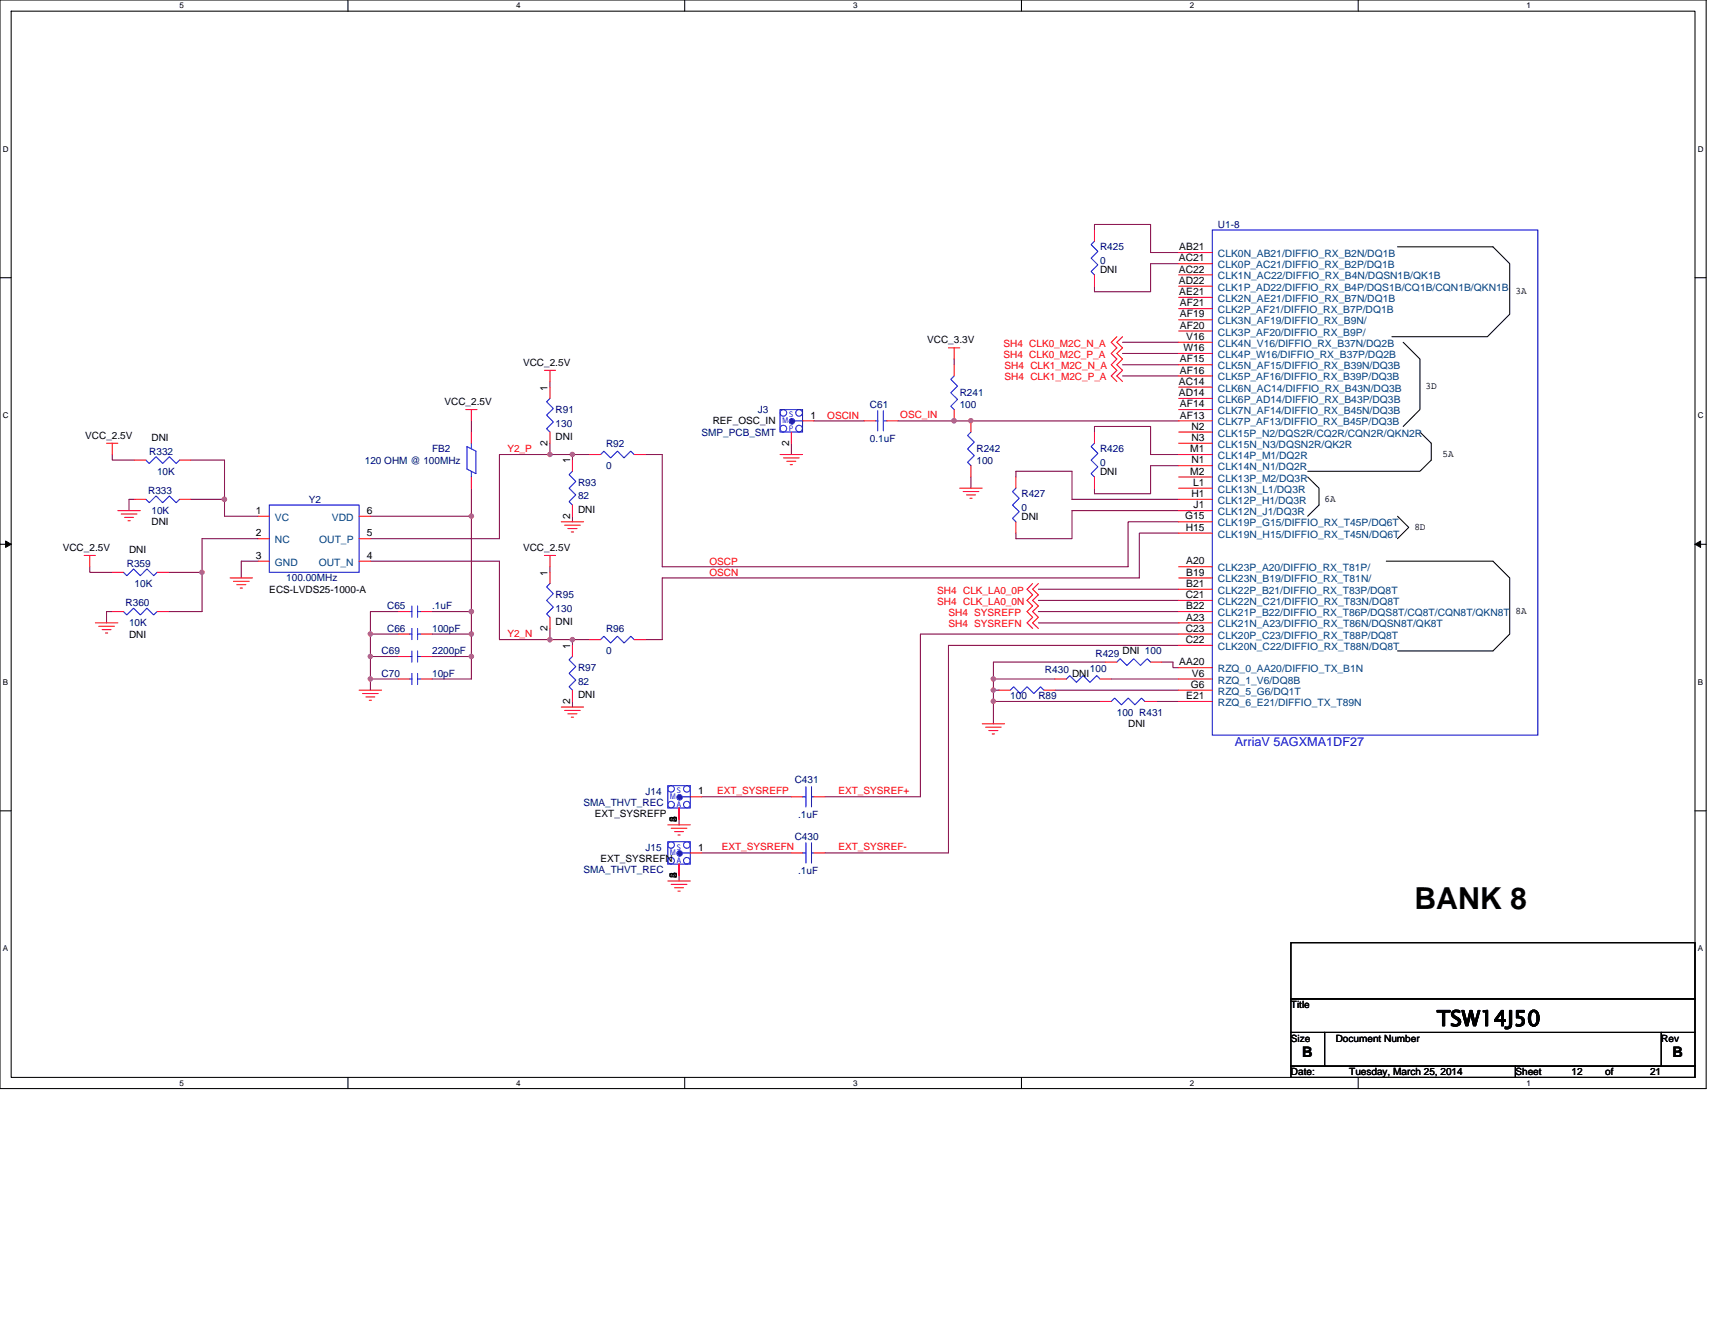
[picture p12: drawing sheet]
<svg xmlns="http://www.w3.org/2000/svg" width="279mm" height="216mm" viewBox="0 0 279 216" stroke-linecap="round" stroke-linejoin="round" font-family="sans-serif">
<path d="M0 0h278v177.4h-278zM1.8 1.8h274.3v173.8h-274.3z" fill="none" stroke="#000" stroke-width=".17"/>
<g fill="#fff">
<path d="M29.3 .2h.7v1.5h-.7z"/>
<path d="M29.3 175.7h.7v1.5h-.7z"/>
</g>
<path d="M56.7 0v1.8M56.7 175.6v1.8" fill="none" stroke="#000" stroke-width=".17"/>
<g fill="#fff">
<path d="M84.1 .2h.7v1.5h-.7z"/>
<path d="M84.1 175.7h.7v1.5h-.7z"/>
</g>
<path d="M111.5 0v1.8M111.5 175.6v1.8" fill="none" stroke="#000" stroke-width=".17"/>
<g fill="#fff">
<path d="M139 .2h.7v1.5h-.7z"/>
<path d="M139 175.7h.7v1.5h-.7z"/>
</g>
<path d="M166.4 0v1.8M166.4 175.6v1.8" fill="none" stroke="#000" stroke-width=".17"/>
<g fill="#fff">
<path d="M193.8 .2h.8v1.5h-.8z"/>
<path d="M193.8 175.7h.8v1.5h-.8z"/>
</g>
<path d="M221.3 0v1.8M221.3 175.6v1.8" fill="none" stroke="#000" stroke-width=".17"/>
<g fill="#fff">
<path d="M248.7 .2h.7v1.5h-.7z"/>
<path d="M248.7 175.7h.7v1.5h-.7z"/>
<path d="M.5 23.5h.9v1.5h-.9z"/>
<path d="M276.6 23.5h1v1.5h-1z"/>
<path d="M.5 67h.9v1.4h-.9z"/>
<path d="M276.6 67h1v1.4h-1z"/>
</g>
<path d="M0 45.3h1.8M276.1 45.3h1.9" fill="none" stroke="#000" stroke-width=".17"/>
<g fill="#fff">
<path d="M.5 110.4h.8v1.5h-.8z"/>
<path d="M276.6 110.4h.9v1.5h-.9z"/>
</g>
<path d="M0 88.7h1.8M276.1 88.7h1.9" fill="none" stroke="#000" stroke-width=".17"/>
<path d="M.9 88.2l.9 .5-.9 .5zM276.1 88.7l1-.5v1z" fill="#000" stroke="#000" stroke-width=".16"/>
<g fill="#fff">
<path d="M.5 153.8h.8v1.5h-.8z"/>
<path d="M276.6 153.8h.9v1.5h-.9z"/>
</g>
<g fill="none" stroke="#000" stroke-width=".17">
<path d="M227.7 40.2h15.5l2.8 2.8v8.2l-3.7 3.7h-15.5M228.6 55.8l2.7 2.7v8.2l-2.7 2.8M213 77.7l1.9 1.8v2.8l-1.9 1.8M231.3 70.4l1.9 1.8v2.8l-1.9 1.8h-18.3M225.8 91.4h17.4l2.8 2.8v9.1l-2.8 2.8h-15.5M227.7 84.1l1.8 1.8-1.8 1.9M0 132.1h1.8M276.1 132.1h1.9M210.3 153.6h65.8v9.2h-65.8zM210.3 162.8h65.8v5.4h-65.8zM210.3 168.2h5.5v5.5h-5.5zM210.3 173.7h36.6v1.9h-36.6z"/>
<path d="M215.8 168.2h54.9v5.5h-54.9zM246.9 173.7h29.2v1.9h-29.2zM270.7 168.2h5.4v5.5h-5.4z"/>
</g>
<g fill="none" stroke="#800040" stroke-width=".17">
<path d="M178.3 37.5v-.9h9.2v4.5h4.5M155.4 58.5v.9M182.9 55.8h9.1M182.9 57.6h9.1M182.9 59.4h9.1M192 43h-4.5v4.5h-9.2v-.9M18.3 74.1v.9h3.6M31.1 75h5.5v6.4M76.8 79.5v4.6M76.8 68.6v1.8M89.6 72.2v1.9M89.6 74.1h-8.2v13.7h-21.1"/>
<path d="M89.6 62.2v.9M89.6 74.1h3.7M93.3 74.1h2.7M93.3 74.1v.9M105.2 74.1h2.7v18.3h75.9v-7.4h8.2M128.9 72.2v1.9M132.6 68.6h8.2M146.3 68.6h45.7M158.2 77.7v1.8M165.5 77.7v-.9h9.1v4.6h17.4M178.3 70.4v-.9h9.2v4.6h4.5M182.9 61.3h9.1"/>
<path d="M192 75.9h-4.5v4.6h-9.2v-1M14.6 92.4v.9h3.7M18.3 99.7h-.9v1.8M21.9 81.4h-.9v1.8M27.4 93.3h5.5M31.1 81.4h5.5M32.9 93.3v6.4h-5.5M36.6 81.4v2.7h5.5M42.1 91.4h-2.8v2.8M42.1 87.8h-9.2v5.5M60.3 84.1h16.5M60.3 91.4h21.1v12.8h8.2"/>
<path d="M64.9 99.7h-4.6v3.6h4.6M70.4 99.7h6.4M76.8 99.7v3.6M76.8 84.1v15.6M89.6 92.4v.9M93.3 84.1v.9M169.2 99.7h22.8M169.2 96h22.8M169.2 97.8h22.8M192 83.2h-17.4v4.6h-9.1v-.9M192 86.9h-6.4v7.3h-77.7v10h-2.7M60.3 110.6v1.9"/>
<path d="M60.3 107v3.6M60.3 103.3v3.7h4.6M60.3 110.6h4.6M70.4 103.3h6.4M70.4 107h6.4M76.8 103.3v3.7M76.8 107v3.6h-6.4M89.6 102.4v1.8M89.6 104.2h3.7M93.3 114.3v.9M93.3 104.2h2.7M93.3 104.2v1"/>
<path d="M161.8 110.6h10.1M161.8 110.6v1.9M162.8 112.5h-1v1.8M169.2 101.5h22.8M171.9 112.5h20.1M179.2 114.3h-17.4v3.6M180.1 107.9h-18.3v2.7M181 110.6h11M188.4 114.3h3.6M189.3 107.9h1.8v.9h.9M192 105.2h-37.5v33.8h-20.1M192 103.3h-42.1v26.5h-15.5"/>
<path d="M110.6 133.5v.9M114.3 139h14.6M114.3 129.8h14.6M110.6 142.6v1"/>
</g>
<g fill="#f0f" stroke="#f0f" stroke-width=".17">
<circle cx="161.8" cy="112.4" r=".35"/>
<circle cx="161.8" cy="114.3" r=".36"/>
<circle cx="36.6" cy="81.4" r=".36"/>
<circle cx="76.8" cy="99.7" r=".36"/>
<circle cx="76.8" cy="84.1" r=".36"/>
<circle cx="76.8" cy="103.3" r=".36"/>
<circle cx="93.2" cy="104.2" r=".36"/>
<circle cx="89.6" cy="74" r=".35"/>
<circle cx="93.2" cy="74" r=".35"/>
<circle cx="89.6" cy="104.2" r=".36"/>
<circle cx="76.8" cy="107" r=".36"/>
<circle cx="60.3" cy="107" r=".35"/>
<circle cx="60.3" cy="103.3" r=".35"/>
<circle cx="60.3" cy="110.6" r=".35"/>
<circle cx="32.9" cy="93.2" r=".35"/>
<circle cx="158.2" cy="68.6" r=".36"/>
<circle cx="155.4" cy="68.6" r=".36"/>
<circle cx="161.8" cy="110.6" r=".35"/>
</g>
<g fill="none" stroke="#f00" stroke-width=".17">
<path d="M178.3 37.5v1.8M154.5 56.7h1.9M155.4 56.7v1.8M155.4 59.4v1.9M178.3 44.8v1.8M181.9 54.9l-.9 .9 .9 .9-.9 .9 .9 .9-.9 .9 .9 .9-.9 1 .9 .9M182.9 54.9l-1 .9 1 .9-1 .9 1 .9-1 .9 1 .9-1 1 1 .9M192 41.1h5.5M192 43h5.5M192 44.8h5.5M192 46.6h5.5M192 48.5h5.5"/>
<path d="M192 50.3h5.5M192 52.1h5.5M192 53.9h5.5M192 55.8h5.5M192 57.6h5.5M192 59.4h5.5M17.4 72.2h1.8M18.3 72.2v1.9M21.9 75h1.9M29.3 75h1.8M75.9 66.7h1.8M76.8 66.7v1.9"/>
<path d="M76.8 77.7v1.8M76.8 70.4v1.8M88.7 60.3h1.8M89.6 60.3v1.9M89.6 63.1v1.8M89.6 70.4v1.8M93.3 75v1.8M96 74.1h1.8M103.3 74.1h1.9M127.1 74.1h3.6M127.6 74.6h2.6M128.2 75.2h1.4"/>
<path d="M128.7 75.7h.4M128.9 70.4v1.8M130.7 68.6h1.9M140.8 68.6h1.8M144.5 68.6h1.8M155.4 66.7v1.9M156.4 79.5h3.6M158.2 68.6v1.8M158.2 75.9v1.8M165.5 77.7v1.8M178.3 77.7v1.8M178.3 70.4v1.8"/>
<path d="M192 61.3h5.5M192 63.1h5.5M192 64.9h5.5M192 66.7h5.5M192 68.6h5.5M192 70.4h5.5M192 72.2h5.5M192 74.1h5.5M192 75.9h5.5M192 77.7h5.5M192 79.5h5.5M13.7 90.5h1.8"/>
<path d="M14.6 90.5v1.9M18.3 93.3h1.8M18.3 99.7h1.8M19.2 83.2h3.7M19.7 83.8h2.6M20.3 84.3h1.5M20.8 84.9h.4M21.9 81.4h1.9M25.6 93.3h1.8M25.6 99.7h1.8M29.3 81.4h1.8M37.5 94.2h3.6"/>
<path d="M38 94.7h2.6M38.6 95.3h1.4M39.1 95.8h.4M42.1 84.1h1.8M42.1 91.4h1.8M42.1 87.8h1.8M58.5 87.8h1.8M58.5 84.1h1.8M58.5 91.4h1.8M64.9 99.7h1.8M68.6 99.7h1.8M88.7 90.5h1.8"/>
<path d="M89.6 90.5v1.9M89.6 93.3v1.8M91.4 85h3.7M92 85.6h2.5M92.5 86.1h1.5M93.1 86.7h.4M93.3 82.3v1.8M156.9 80.1h2.6M157.5 80.6h1.4M158 81.2h.4M165.5 85v1.9M168.2 95.1l-.9 .9 .9 .9-.9 .9 .9 .9-.9 1 .9 .9-.9 .9 .9 .9"/>
<path d="M169.2 95.1l-1 .9 1 .9-1 .9 1 .9-1 1 1 .9-1 .9 1 .9M192 81.4h5.5M192 83.2h5.5M192 92.4h5.5M192 94.2h5.5M192 96h5.5M192 97.8h5.5M192 99.7h5.5M192 85h5.5M192 86.9h5.5M15.5 101.5h3.7M16.1 102h2.5"/>
<path d="M16.6 102.6h1.5M17.2 103.1h.3M58.5 112.5h3.7M59.1 113h2.5M59.6 113.6h1.5M60.2 114.1h.3M64.9 110.6h1.8M64.9 103.3h1.8M64.9 107h1.8M68.6 110.6h1.8M68.6 103.3h1.8M68.6 107h1.8"/>
<path d="M89.6 100.6v1.8M91.4 115.2h3.7M92 115.8h2.5M92.5 116.3h1.5M93.1 116.9h.4M93.3 105.2v1.8M93.3 112.5v1.8M96 104.2h1.8M103.3 104.2h1.9M160 117.9h3.7M160.6 118.5h2.5M161.1 119h1.5"/>
<path d="M161.6 119.6h.4M162.8 112.5h1.8M170.1 112.5h1.8M171.9 110.6h1.8M179.2 114.3h1.8M179.2 110.6h1.8M180.1 107.9h1.8M186.5 114.3h1.9M187.5 107.9h1.8M192 101.5h5.5M192 103.3h5.5M192 105.2h5.5"/>
<path d="M192 108.8h5.5M192 110.6h5.5M192 112.5h5.5M192 114.3h5.5M108.8 134.4h3.7M109.3 135h2.6M109.9 135.5h1.5M110.4 136.1h.4M110.6 131.7v1.8M112.5 129.8h1.8M112.5 139h1.8M128.9 139h1.8"/>
<path d="M128.9 129.8h1.8M132.6 139h1.8M132.6 129.8h1.8M108.8 143.6h3.7M109.3 144.1h2.6M109.9 144.7h1.5M110.4 145.2h.4M110.6 140.8v1.8"/>
</g>
<g fill="none" stroke="#00f" stroke-width=".17">
<path d="M178.3 39.3l-.5 .6 1.1 1.1-1.1 1.1 1.1 1.1-1.1 1 .5 .6M197.5 37.5h53v82.3h-53zM23.8 75l.5 .5 1.1-1.1 1.1 1.1 1.1-1.1 1.1 1.1 .6-.5M76.1 72.8l1.4 .7v3.7l-1.4-.8zM76.8 72.2v1M76.8 76.8v.9M89.6 64.9l-.6 .6 1.1 1.1-1.1 1 1.1 1.1-1.1 1.2 .6 .5M93.3 76.8l-.6 .5 1.1 1.1-1.1 1.1 1.1 1.1-1.1 1.1 .6 .6M97.8 74.1l.6-.6 1.1 1.1 1.1-1.1 1.1 1.1 1.1-1.1 .5 .6M127.1 66.7h3.6v3.7h-3.6zM129.5 68.6h1.2M142.6 68.6h.4"/>
<path d="M143 66.9v3.3M143.9 66.9v3.3M143.9 68.6h.6M155.4 61.3l-.5 .5 1.1 1.1-1.1 1.1 1.1 1.1-1.1 1.1 .5 .5M158.2 70.4l-.6 .6 1.1 1.1-1.1 1.1 1.1 1-1.1 1.1 .6 .6M165.5 79.5l-.5 .6 1.1 1.1-1.1 1.1 1.1 1.1-1.1 1.1 .5 .5M178.3 72.2l-.5 .6 1.1 1.1-1.1 1.1 1.1 1.1-1.1 1.1 .5 .5M20.1 93.3l.6 .5 1.1-1.1 1.1 1.1 1-1.1 1.1 1.1 .6-.5M20.1 99.7l.6 .5 1.1-1.1 1.1 1.1 1-1.1 1.1 1.1 .6-.5M23.8 81.4l.5 .5 1.1-1.1 1.1 1.1 1.1-1.1 1.1 1.1 .6-.5M43.9 82.3h14.6v11h-14.6zM66.7 99.7h.4"/>
<path d="M67.1 98.7v1.9M68 99.7h.6M68 98.7v1.9M89.6 95.1l-.6 .5 1.1 1.1-1.1 1.1 1.1 1.1-1.1 1.1 .6 .6M66.7 110.6h.4M66.7 103.3h.4M66.7 107h.4M67.1 109.7v1.8M67.1 102.4v1.8M67.1 106.1v1.8M68 110.6h.6M68 103.3h.6"/>
<path d="M68 107h.6M68 109.7v1.8M68 102.4v1.8M68 106.1v1.8M93.3 107l-.6 .5 1.1 1.1-1.1 1.1 1.1 1.1-1.1 1.1 .6 .6M97.8 104.2l.6-.5 1.1 1.1 1.1-1.1 1.1 1.1 1.1-1.1 .5 .5M164.6 112.5l.5-.6 1.1 1.1 1.1-1.1 1.1 1.1 1.1-1.1 .6 .6M173.7 110.6l.6-.5 1.1 1.1 1.1-1.1 1.1 1.1 1.1-1.1 .5 .5M181 114.3l.6-.6 1.1 1.2 1.1-1.2 1.1 1.2 1.1-1.2 .5 .6M181.9 107.9l.6-.6 1.1 1.1 1.1-1.1 1.1 1.1 1.1-1.1 .6 .6M108.8 128h3.7v3.7h-3.7zM108.8 137.2h3.7v3.6h-3.7z"/>
<path d="M111.2 129.8h1.3M111.2 139h1.3M130.7 139h.6M130.7 129.8h.6M131.3 137.3v3.3M131.3 128.2v3.3M132.2 137.3v3.3M132.2 128.2v3.3M132.2 139h.4M132.2 129.8h.4"/>
<circle cx="127.6" cy="67.3" r=".54"/>
<circle cx="127.6" cy="69.8" r=".54"/>
<circle cx="130.2" cy="67.3" r=".54"/>
<circle cx="130.2" cy="69.8" r=".54"/>
<circle cx="109.3" cy="137.7" r=".54"/>
<circle cx="109.3" cy="128.5" r=".54"/>
<circle cx="109.3" cy="131.1" r=".54"/>
<circle cx="111.9" cy="131.1" r=".54"/>
<circle cx="111.9" cy="128.5" r=".54"/>
<circle cx="111.9" cy="137.7" r=".54"/>
<circle cx="109.3" cy="140.2" r=".54"/>
<circle cx="111.9" cy="140.2" r=".54"/>
</g>
<g fill="#00f" stroke="#00f" stroke-width=".17">
<circle cx="129" cy="68.7" r=".45"/>
<circle cx="110.7" cy="129.9" r=".45"/>
<circle cx="110.7" cy="139.1" r=".45"/>
</g>
<text font-size="4.9" x="230.4" y="148.1">BANK 8</text>
<text font-size="3.5" x="234.1" y="167.2">TSW14J50</text>
<g font-size="2.4">
<text x="212.1" y="172.3">B</text>
<text x="272.5" y="172.3">B</text>
</g>
<text font-size="2" fill="#00f" x="201.2" y="121.6">ArriaV 5AGXMA1DF27</text>
<g font-size="1.7">
<text x="192.1" y="40.8">AB21</text>
<text x="192" y="42.6">AC21</text>
<text x="192" y="44.4">AC22</text>
<text x="192" y="46.2">AD22</text>
<text x="192.1" y="48.1">AE21</text>
<text x="192.2" y="49.9">AF21</text>
<text x="192.2" y="51.7">AF19</text>
<text x="192.2" y="53.6">AF20</text>
<text x="192.2" y="59.1">AF15</text>
<text x="192.8" y="57.2">W16</text>
<text x="193.3" y="55.4">V16</text>
<text x="89.2" y="63.6" transform="rotate(-90 89.2 63.6)">1</text>
<text x="192" y="62.7">AC14</text>
<text x="192" y="64.5">AD14</text>
<text x="192.2" y="60.9">AF16</text>
<text x="132" y="68.2">1</text>
<text x="192.2" y="66.4">AF14</text>
<text x="192.2" y="68.2">AF13</text>
<text x="194.1" y="70">N2</text>
<text x="194.1" y="71.8">N3</text>
<text x="89.2" y="72.6" transform="rotate(-90 89.2 72.6)">2</text>
<text x="92.9" y="75.5" transform="rotate(-90 92.9 75.5)">1</text>
<text x="128.5" y="72.6" transform="rotate(-90 128.5 72.6)">2</text>
<text x="193.9" y="73.7">M1</text>
<text x="193.9" y="77.3">M2</text>
<text x="194.1" y="75.5">N1</text>
<text x="41.7" y="83.7">1</text>
<text x="59.8" y="83.7">6</text>
<text x="194.1" y="81">H1</text>
<text x="194.4" y="79.2">L1</text>
<text x="194.5" y="82.8">J1</text>
<text x="41.7" y="87.4">2</text>
<text x="59.8" y="87.4">5</text>
<text x="92.9" y="84.5" transform="rotate(-90 92.9 84.5)">2</text>
<text x="193.1" y="84.6">G15</text>
<text x="193.2" y="86.5">H15</text>
<text x="41.7" y="91.1">3</text>
<text x="59.8" y="91.1">4</text>
<text x="89.2" y="93.8" transform="rotate(-90 89.2 93.8)">1</text>
<text x="193.3" y="92">A20</text>
<text x="193.3" y="93.8">B19</text>
<text x="193.3" y="95.6">B21</text>
<text x="193.2" y="97.5">C21</text>
<text x="193.3" y="99.3">B22</text>
<text x="193.3" y="101.1">A23</text>
<text x="89.2" y="102.8" transform="rotate(-90 89.2 102.8)">2</text>
<text x="92.9" y="105.7" transform="rotate(-90 92.9 105.7)">1</text>
<text x="193.2" y="102.9">C23</text>
<text x="193.2" y="104.8">C22</text>
<text x="192.1" y="108.4">AA20</text>
<text x="193.3" y="113.9">E21</text>
<text x="194" y="112.1">G6</text>
<text x="194.2" y="110.3">V6</text>
<text x="92.9" y="114.7" transform="rotate(-90 92.9 114.7)">2</text>
<text x="113.7" y="129.5">1</text>
<text x="110.3" y="133.9" transform="rotate(-90 110.3 133.9)">2</text>
<text x="110.3" y="133.9" transform="rotate(-90 110.3 133.9)">3</text>
<text x="110.3" y="133.9" transform="rotate(-90 110.3 133.9)">4</text>
<text x="110.3" y="133.9" transform="rotate(-90 110.3 133.9)">5</text>
<text x="110.3" y="143" transform="rotate(-90 110.3 143)">2</text>
<text x="110.3" y="143" transform="rotate(-90 110.3 143)">3</text>
<text x="110.3" y="143" transform="rotate(-90 110.3 143)">4</text>
<text x="110.3" y="143" transform="rotate(-90 110.3 143)">5</text>
<text x="113.7" y="138.6">1</text>
</g>
<g font-size="1.7" fill="#004080">
<text x="198.4" y="41.9">CLK0N_AB21/DIFFIO_RX_B2N/DQ1B</text>
<text x="198.4" y="43.7">CLK0P_AC21/DIFFIO_RX_B2P/DQ1B</text>
<text x="198.4" y="45.5">CLK1N_AC22/DIFFIO_RX_B4N/DQSN1B/QK1B</text>
<text x="198.4" y="47.4">CLK1P_AD22/DIFFIO_RX_B4P/DQS1B/CQ1B/CQN1B/QKN1B</text>
<text x="198.4" y="49.2">CLK2N_AE21/DIFFIO_RX_B7N/DQ1B</text>
<text x="198.4" y="51">CLK2P_AF21/DIFFIO_RX_B7P/DQ1B</text>
<text x="198.4" y="52.9">CLK3N_AF19/DIFFIO_RX_B9N/</text>
<text x="198.4" y="54.7">CLK3P_AF20/DIFFIO_RX_B9P/</text>
<text x="198.4" y="56.5">CLK4N_V16/DIFFIO_RX_B37N/DQ2B</text>
<text x="198.4" y="58.3">CLK4P_W16/DIFFIO_RX_B37P/DQ2B</text>
<text x="198.4" y="60.2">CLK5N_AF15/DIFFIO_RX_B39N/DQ3B</text>
<text x="198.4" y="62">CLK5P_AF16/DIFFIO_RX_B39P/DQ3B</text>
<text x="198.4" y="63.8">CLK6N_AC14/DIFFIO_RX_B43N/DQ3B</text>
<text x="198.4" y="65.7">CLK6P_AD14/DIFFIO_RX_B43P/DQ3B</text>
<text x="198.4" y="67.5">CLK7N_AF14/DIFFIO_RX_B45N/DQ3B</text>
<text x="198.4" y="69.3">CLK7P_AF13/DIFFIO_RX_B45P/DQ3B</text>
<text x="198.4" y="71.1">CLK15P_N2/DQS2R/CQ2R/CQN2R/QKN2R</text>
<text x="198.4" y="73">CLK15N_N3/DQSN2R/QK2R</text>
<text x="198.4" y="74.8">CLK14P_M1/DQ2R</text>
<text x="198.4" y="76.6">CLK14N_N1/DQ2R</text>
<text x="198.4" y="78.5">CLK13P_M2/DQ3R</text>
<text x="198.4" y="80.3">CLK13N_L1/DQ3R</text>
<text x="198.4" y="82.1">CLK12P_H1/DQ3R</text>
<text x="198.4" y="83.9">CLK12N_J1/DQ3R</text>
<text x="44.8" y="84.9">VC</text>
<text x="44.8" y="88.5">NC</text>
<text x="52" y="88.5">OUT_P</text>
<text x="54.1" y="84.9">VDD</text>
<text x="198.4" y="85.8">CLK19P_G15/DIFFIO_RX_T45P/DQ6T</text>
<text x="198.4" y="87.6">CLK19N_H15/DIFFIO_RX_T45N/DQ6T</text>
<text x="44.8" y="92.2">GND</text>
<text x="51.9" y="92.2">OUT_N</text>
<text x="198.4" y="93.1">CLK23P_A20/DIFFIO_RX_T81P/</text>
<text x="198.4" y="94.9">CLK23N_B19/DIFFIO_RX_T81N/</text>
<text x="198.4" y="96.8">CLK22P_B21/DIFFIO_RX_T83P/DQ8T</text>
<text x="198.4" y="98.6">CLK22N_C21/DIFFIO_RX_T83N/DQ8T</text>
<text x="198.4" y="100.4">CLK21P_B22/DIFFIO_RX_T86P/DQS8T/CQ8T/CQN8T/QKN8T</text>
<text x="198.4" y="102.2">CLK21N_A23/DIFFIO_RX_T86N/DQSN8T/QK8T</text>
<text x="198.4" y="104.1">CLK20P_C23/DIFFIO_RX_T88P/DQ8T</text>
<text x="198.4" y="105.9">CLK20N_C22/DIFFIO_RX_T88N/DQ8T</text>
<text x="198.4" y="109.5">RZQ_0_AA20/DIFFIO_TX_B1N</text>
<text x="198.4" y="111.4">RZQ_1_V6/DQ8B</text>
<text x="198.4" y="113.2">RZQ_5_G6/DQ1T</text>
<text x="198.4" y="115">RZQ_6_E21/DIFFIO_TX_T89N</text>
</g>
<g font-size="1.6" fill="#000080">
<text x="179.2" y="40.8">R425</text>
<text x="198.4" y="37.1">U1-8</text>
<text x="179.2" y="43">0</text>
<text x="156.4" y="64.6">R241</text>
<text x="90.5" y="67.3">R91</text>
<text x="90.5" y="69.5">130</text>
<text x="114.3" y="71">SMP_PCB_SMT</text>
<text x="123.4" y="67.3">J3</text>
<text x="141.7" y="66.4">C61</text>
<text x="156.4" y="66.4">100</text>
<text x="24.3" y="74.1">R332</text>
<text x="25.6" y="77.4">10K</text>
<text x="59.4" y="75.5">120 OHM @ 100MHz</text>
<text x="70.4" y="73.7">FB2</text>
<text x="98.7" y="72.8">R92</text>
<text x="98.7" y="76.5">0</text>
<text x="141.7" y="72.1">0.1uF</text>
<text x="159.1" y="73.7">R242</text>
<text x="159.1" y="75.5">100</text>
<text x="179.2" y="73.7">R426</text>
<text x="179.2" y="75.9">0</text>
<text x="24.1" y="80.5">R333</text>
<text x="24.7" y="83.8">10K</text>
<text x="50.3" y="81.9">Y2</text>
<text x="94.2" y="79.2">R93</text>
<text x="94.2" y="81.4">82</text>
<text x="166.4" y="81">R427</text>
<text x="166.4" y="83.2">0</text>
<text x="20.7" y="92.4">R359</text>
<text x="21.9" y="95.7">10K</text>
<text x="46.6" y="94.7">100.00MHz</text>
<text x="20.5" y="98.8">R360</text>
<text x="63.1" y="99.3">C65</text>
<text x="70.4" y="99.3">.1uF</text>
<text x="90.5" y="97.5">R95</text>
<text x="90.5" y="99.7">130</text>
<text x="21" y="102.1">10K</text>
<text x="62.2" y="106.6">C69</text>
<text x="63.1" y="103">C66</text>
<text x="70.4" y="103">100pF</text>
<text x="70.4" y="106.6">2200pF</text>
<text x="98.7" y="103">R96</text>
<text x="98.7" y="106.6">0</text>
<text x="178.5" y="107">R429 DNI 100</text>
<text x="62.2" y="110.3">C70</text>
<text x="70.4" y="110.3">10pF</text>
<text x="94.2" y="109.4">R97</text>
<text x="94.2" y="111.6">82</text>
<text x="164.6" y="113.9">100</text>
<text x="169.2" y="113.9">R89</text>
<text x="170.2" y="109.7">R430</text>
<text x="177.6" y="109.6">100</text>
<text x="181.9" y="116.7">100 R431</text>
<text x="95.1" y="131.3">SMA_THVT_REC</text>
<text x="105.2" y="129.5">J14</text>
<text x="129.5" y="127.7">C431</text>
<text x="129.5" y="136.8">C430</text>
<text x="130" y="133.3">.1uF</text>
<text x="95.1" y="142.3">SMA_THVT_REC</text>
<text x="105.2" y="138.6">J15</text>
<text x="130" y="142.5">.1uF</text>
</g>
<g font-size="1.6">
<text x="179.2" y="44.4">DNI</text>
<text x="246.9" y="47.9">3A</text>
<text x="85.2" y="59.6">VCC_2.5V</text>
<text x="151" y="56">VCC_3.3V</text>
<text x="232.2" y="63.4">3D</text>
<text x="13.9" y="71.5">VCC_2.5V</text>
<text x="24.7" y="71.9">DNI</text>
<text x="72.4" y="66">VCC_2.5V</text>
<text x="90.5" y="71.7">DNI</text>
<text x="116.1" y="69.1">REF_OSC_IN</text>
<text x="179.2" y="77.4">DNI</text>
<text x="235" y="74.4">5A</text>
<text x="94.2" y="83.6">DNI</text>
<text x="215.8" y="81.7">6A</text>
<text x="10.2" y="89.8">VCC_2.5V</text>
<text x="24.7" y="85.6">DNI</text>
<text x="85.2" y="89.8">VCC_2.5V</text>
<text x="166.4" y="84.7">DNI</text>
<text x="230.4" y="86.3">8D</text>
<text x="21" y="90.2">DNI</text>
<text x="43.9" y="96.6">ECS-LVDS25-1000-A</text>
<text x="90.5" y="101.9">DNI</text>
<text x="246.9" y="100">8A</text>
<text x="21" y="103.9">DNI</text>
<text x="94.2" y="113.8">DNI</text>
<text x="174.6" y="110.3">DNI</text>
<text x="183.8" y="118.5">DNI</text>
<text x="96.9" y="133.1">EXT_SYSREFP</text>
<text x="97.8" y="140.5">EXT_SYSREFN</text>
<text x="210.3" y="164.2">Title</text>
<text x="210.3" y="169.7">Size</text>
<text x="217.6" y="169.7">Document Number</text>
<text x="270.7" y="169.7">Rev</text>
<text x="210.3" y="175.2">Date:</text>
<text x="219.8" y="175.2">Tuesday, March 25, 2014</text>
<text x="246.9" y="175.2">Sheet</text>
<text x="256" y="175.2">12</text>
<text x="261.5" y="175.2">of</text>
<text x="268.8" y="175.2">21</text>
</g>
<g font-size="1.6" fill="#f00">
<text x="163.5" y="58.4">SH4 CLK0_M2C_P_A</text>
<text x="163.5" y="56.5">SH4 CLK0_M2C_N_A</text>
<text x="163.7" y="62">SH4 CLK1_M2C_P_A</text>
<text x="163.7" y="60.2">SH4 CLK1_M2C_N_A</text>
<text x="134.8" y="68.2">OSCIN</text>
<text x="146.7" y="68.1">OSC_IN</text>
<text x="82.7" y="73.6">Y2_P</text>
<text x="115.6" y="92">OSCP</text>
<text x="115.6" y="93.8">OSCN</text>
<text x="152.7" y="96.8">SH4 CLK_LA0_0P</text>
<text x="152.7" y="98.6">SH4 CLK_LA0_0N</text>
<text x="154.5" y="100.4">SH4 SYSREFP</text>
<text x="82.7" y="103.8">Y2_N</text>
<text x="154.5" y="102.2">SH4 SYSREFN</text>
<text x="116.8" y="129.4">EXT_SYSREFP</text>
<text x="136.6" y="129.4">EXT_SYSREF+</text>
<text x="117.6" y="138.5">EXT_SYSREFN</text>
<text x="136.6" y="138.5">EXT_SYSREF-</text>
</g>
<g font-size="1.3">
<text x="29.3" y="1.4">5</text>
<text x="84.1" y="1.4">4</text>
<text x="139" y="1.4">3</text>
<text x="193.8" y="1.4">2</text>
<text x="248.7" y="1.4">1</text>
<text x=".5" y="24.7">D</text>
<text x="276.6" y="24.7">D</text>
<text x=".5" y="68.2">C</text>
<text x="276.6" y="68.2">C</text>
<text x=".5" y="111.6">B</text>
<text x="276.6" y="111.6">B</text>
<text x=".5" y="155">A</text>
<text x="276.6" y="155">A</text>
<text x="29.3" y="176.9">5</text>
<text x="84.1" y="176.9">4</text>
<text x="139" y="176.9">3</text>
<text x="193.8" y="176.9">2</text>
<text x="248.7" y="176.9">1</text>
</g>
<g font-size="1.3" fill="#00f">
<text x="127.5" y="68.9">M</text>
<text x="128.6" y="68">S</text>
<text x="128.6" y="70.2">P</text>
<text x="109.2" y="130.2">M</text>
<text x="110.3" y="129.3">S</text>
<text x="110.3" y="131.5">A</text>
<text x="109.2" y="139.3">M</text>
<text x="110.3" y="138.4">S</text>
<text x="110.3" y="140.6">A</text>
</g>
</svg>
